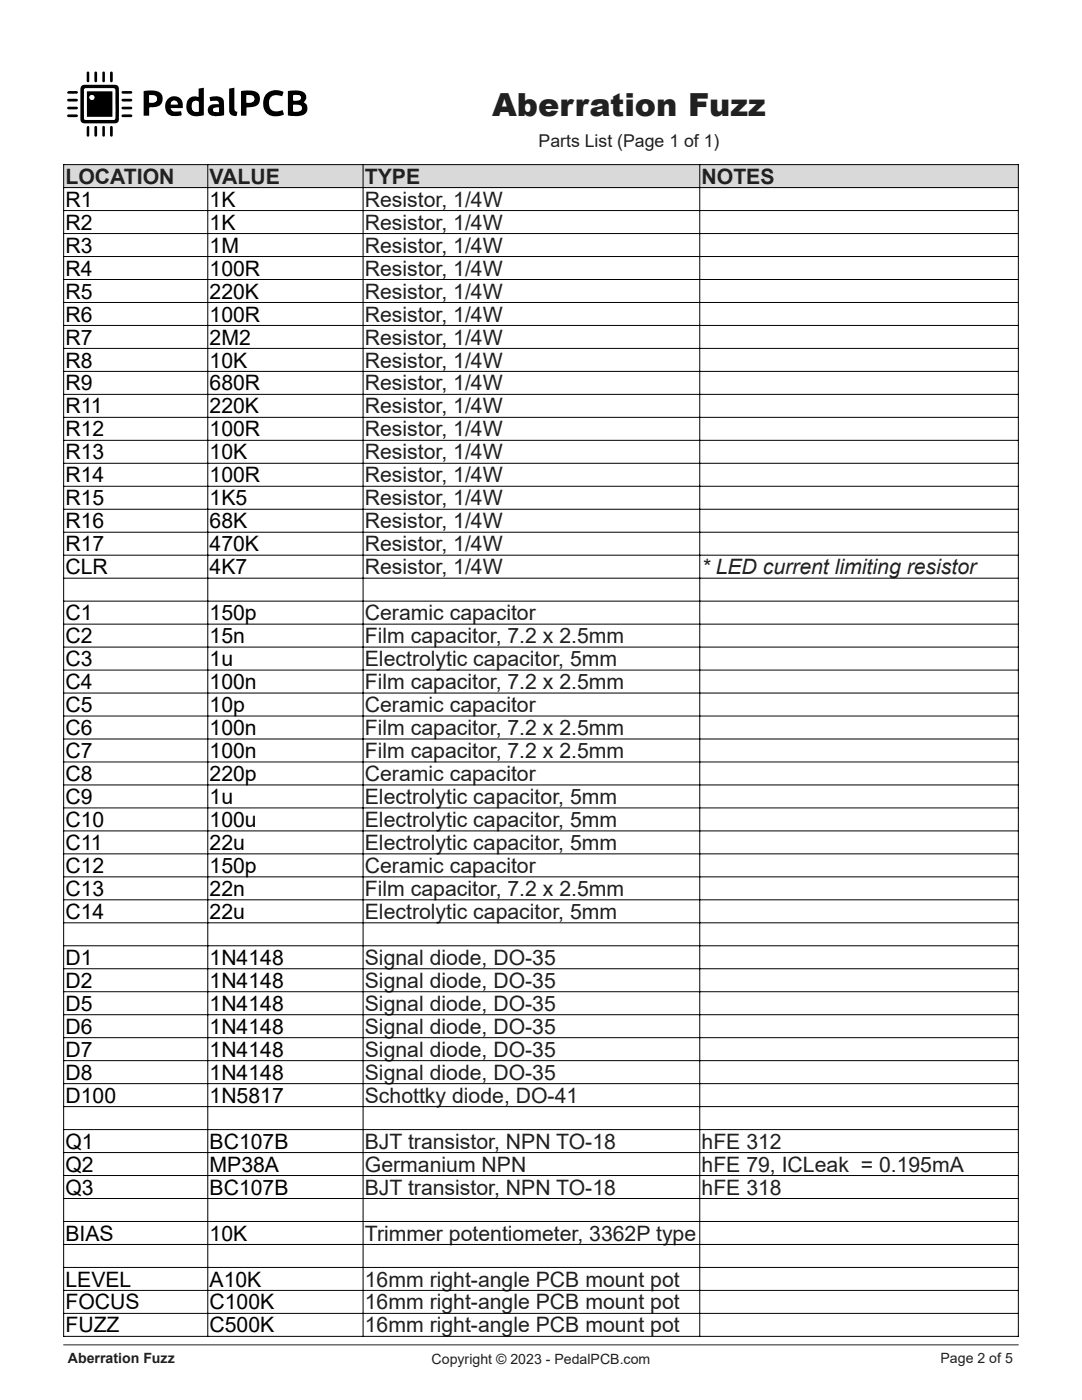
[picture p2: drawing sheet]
<svg xmlns="http://www.w3.org/2000/svg" width="216mm" height="279mm" viewBox="0 0 216 279" stroke-linecap="round" stroke-linejoin="round" font-family="sans-serif">
<path d="M12.7 268.4h190.5" fill="none" stroke="#231f20" stroke-width=".2"/>
<path d="M12.7 12.7v16.4h49.3v-16.4zM16.3 17.1a3.5 3.5 0 0 0-.3 2.2v3a3.4 3.4 0 0 0 .3 2.1 3.5 3.5 0 0 0 2.1 .2h3a3.5 3.5 0 0 0 2.1-.2l.2-.7v-5.4a.99 .99 0 0 0-.9-1.4h-4.4a3.5 3.5 0 0 0-2.1 .2zM57.4 18.2v4.8l1.6 .2a1.84 1.84 0 0 0 2.3-1.7 1.09 1.09 0 0 0-.7-1.1 1.31 1.31 0 0 0 .4-1.5 1.31 1.31 0 0 0-1.4-.8zM39.6 17.7v1.7a1.77 1.77 0 0 0-1.9 .3 1.77 1.77 0 0 0-.5 1.8 1.92 1.92 0 0 0 2.5 1.7l1-.2v-5.5zM28.7 18.2v4.9h1.1v-1.6l.2-.1a1.92 1.92 0 0 0 2.5-1.9 1.67 1.67 0 0 0-1.9-1.4zM48.1 18.2v4.9h1.1v-1.6a4.5 4.5 0 0 0 2.2-.6 1.7 1.7 0 0 0 .3-2 1.7 1.7 0 0 0-1.8-.8zM53.1 18.8a2.66 2.66 0 0 0-.3 3.2 2.66 2.66 0 0 0 3 1.2l.9-.4-.3-.8a1.79 1.79 0 0 1-2.6-.6l-.1-.3a1.58 1.58 0 0 1 .5-1.8 1.58 1.58 0 0 1 1.8-.1h.3l.3-.8a2.76 2.76 0 0 0-3.5 .4zM33.6 19.7a2.03 2.03 0 0 0-.4 2.5 2.03 2.03 0 0 0 2.4 .9l.6-.1-.1-.8-.9 .1a.86 .86 0 0 1-1.1-.7h2.4a1.78 1.78 0 0 0-.7-2.1 1.78 1.78 0 0 0-2.2 .2zM41.8 19.4l.2 .8 .8-.1a.64 .64 0 0 1 .9 .7 1.94 1.94 0 0 0-2.2 .8 1.21 1.21 0 0 0 1.4 1.6l1.8-.2v-2.2a1.44 1.44 0 0 0-2-1.6zM45.7 17.7v3.8a1.19 1.19 0 0 0 .3 1.3 1.19 1.19 0 0 0 1.2 .3l.2-.8a.59 .59 0 0 1-.6-.7v-4.1zM13.4 19.8v.3l.3 .2h1.5l.3-.3-.3-.3zM24.3 19.8v.3l.3 .2h1.5l.3-.3-.3-.3zM13.4 23v.3l.3 .1h1.5l.3-.3-.3-.3zM24.3 22.9v.4l.3 .1h1.5l.3-.3-.3-.3zM18.9 25.2l-.1 1.8 .3 .3 .2-.1 .1-.2v-1.5l-.1-.3zM18.9 14.3l-.1 1.8 .3 .3 .3-.3v-1.5l-.1-.3zM24.3 18.3v.3l.2 .1h1.6l.3-.3-.3-.2zM24.3 21.4v.3l.2 .1h1.6l.3-.3-.3-.2zM22.1 14.3l-.1 1.8 .2 .3 .3-.3v-1.5l-.1-.3zM22.1 25.2l-.1 1.8 .2 .3 .3-.3v-1.6l-.1-.2zM13.4 21.4v.3l.3 .1h1.5l.3-.2-.3-.3zM13.5 18.3l-.1 .3 .3 .1h1.5l.3-.3-.3-.2zM20.5 14.3l-.1 1.8 .3 .3 .2-.3v-1.5l-.1-.3zM17.4 25.2l-.1 1.8 .3 .3 .2-.3v-1.6l-.1-.2zM17.4 14.3l-.1 1.8 .3 .3 .2-.3v-1.5l-.1-.3zM20.5 25.2l-.1 1.8 .3 .3 .2-.3v-1.6l-.1-.2z" fill-rule="evenodd" fill="#fff"/>
<g fill="#000">
<path d="M13.5 18.3l1.7-.1 .3 .2-.3 .3h-1.5l-.3-.1z" fill-rule="evenodd"/>
<path d="M17.4 14.3h.3l.1 .3v1.5l-.2 .3-.3-.3z" fill-rule="evenodd"/>
<path d="M18.9 14.3h.4l.1 .3v1.5l-.3 .3-.3-.3z" fill-rule="evenodd"/>
<path d="M20.5 14.3h.3l.1 .3v1.5l-.2 .3-.3-.3z" fill-rule="evenodd"/>
<path d="M22.1 14.3h.3l.1 .3v1.5l-.3 .3-.2-.3z" fill-rule="evenodd"/>
<path d="M24.3 19.8l1.8-.1 .3 .3-.3 .3h-1.5l-.3-.2z" fill-rule="evenodd"/>
<path d="M24.3 18.3l1.8-.1 .3 .2-.3 .3h-1.6l-.2-.1z" fill-rule="evenodd"/>
<path d="M28.7 18.2l.2-.1a5.1 5.1 0 0 1 3 .4 1.71 1.71 0 0 1 .4 2 1.71 1.71 0 0 1-2 .9l-.5 .1v1.6h-1.1zM29.8 19v1.5a1.44 1.44 0 0 0 1.5-.5 .77 .77 0 0 0-.2-.8 .77 .77 0 0 0-.8-.2z" fill-rule="evenodd"/>
<path d="M39.6 17.7l1.1-.2v5.5a2.72 2.72 0 0 1-3.3-.7 2.21 2.21 0 0 1 1-3l1.2 .1zM38.5 20.3a1.19 1.19 0 0 0 .6 2h.5v-2a.78 .78 0 0 0-1.1 0z" fill-rule="evenodd"/>
<path d="M45.7 17.7l1.1-.2v4.1a.59 .59 0 0 0 .6 .7l-.2 .8a1.19 1.19 0 0 1-1.2-.3 1.19 1.19 0 0 1-.3-1.3z" fill-rule="evenodd"/>
<path d="M48.1 18.2l.2-.1a4.9 4.9 0 0 1 3.2 .5 1.7 1.7 0 0 1 .2 2 1.7 1.7 0 0 1-1.8 .8l-.7 .1v1.6h-1.1zM49.2 19v1.5a1.06 1.06 0 0 0 1.5-1 1.38 1.38 0 0 0-1.5-.5z" fill-rule="evenodd"/>
<path d="M57.4 18.2l1.7-.2a1.65 1.65 0 0 1 2 1.4l-.1 .4-.4 .6a1.41 1.41 0 0 1 .7 1.6 1.41 1.41 0 0 1-1.3 1.1l-1 .1-1.6-.2zM58.5 20.9v1.3l.7 .1a.74 .74 0 0 0 .9-.3 .74 .74 0 0 0 0-.9l-.6-.2zM58.6 19l-.1 .9a1.42 1.42 0 0 0 1.5-.2 .67 .67 0 0 0-.2-.7 .67 .67 0 0 0-.7-.1z" fill-rule="evenodd"/>
<path d="M13.4 21.4l1.8-.1 .3 .3-.3 .2h-1.5l-.3-.1z" fill-rule="evenodd"/>
<path d="M13.4 23l1.8-.2 .3 .3-.3 .3h-1.5l-.3-.1z" fill-rule="evenodd"/>
<path d="M13.4 19.8l1.8-.1 .3 .3-.3 .3h-1.5l-.3-.2z" fill-rule="evenodd"/>
<path d="M17.4 25.2h.3l.1 .2v1.6l-.2 .3-.3-.3z" fill-rule="evenodd"/>
<path d="M18.9 25.2h.4l.1 .3v1.5l-.1 .2-.2 .1-.3-.3z" fill-rule="evenodd"/>
<path d="M20.5 25.2h.3l.1 .2v1.6l-.2 .3-.3-.3z" fill-rule="evenodd"/>
<path d="M22.1 25.2h.3l.1 .2v1.6l-.3 .3-.2-.3z" fill-rule="evenodd"/>
<path d="M16.3 17.1a3.5 3.5 0 0 1 2.1-.2h3a3.6 3.6 0 0 1 2.1 .2l.2 .7v5.4a.99 .99 0 0 1-.9 1.4h-4.4a3.5 3.5 0 0 1-2.1-.2 3.4 3.4 0 0 1-.3-2.1v-3a3.5 3.5 0 0 1 .3-2.2zM16.9 17.7l-.1 .3v5.8l.4 .1h5.6l.2-.3v-5.8l-.4-.2z" fill-rule="evenodd"/>
<path d="M24.3 21.4l1.8-.1 .3 .2-.3 .3h-1.6l-.2-.1z" fill-rule="evenodd"/>
<path d="M24.3 22.9l1.8-.1 .3 .3-.3 .3h-1.5l-.3-.1z" fill-rule="evenodd"/>
<path d="M33.6 19.7a1.78 1.78 0 0 1 2.2-.2 1.78 1.78 0 0 1 .7 2.1h-2.4a1 1 0 0 0 1.4 .7l.6-.1 .1 .7a2.8 2.8 0 0 1-2.8-.3 2.32 2.32 0 0 1 .2-2.9zM34.2 20.3l-.1 .5h1.4a.7 .7 0 0 0-.5-.7 .7 .7 0 0 0-.8 .2z" fill-rule="evenodd"/>
<path d="M41.8 19.4a2.18 2.18 0 0 1 2.8 .6l.1 3a3.7 3.7 0 0 1-2.9-.2 1.24 1.24 0 0 1-.1-1.5 1.24 1.24 0 0 1 1.4-.5h.6a.74 .74 0 0 0-.4-.7 .74 .74 0 0 0-.8 0l-.5 .1zM42.6 21.6l-.1 .1a.41 .41 0 0 0 .3 .6l.9 .1v-.9z" fill-rule="evenodd"/>
<path d="M53.1 18.8a2.76 2.76 0 0 1 3.5-.4l-.3 .8h-.3a1.67 1.67 0 0 0-2.3 .7 1.67 1.67 0 0 0 .9 2.3h.7l1.1-.2 .3 .8a2.7 2.7 0 0 1-4.1-1.5v-1.3z" fill-rule="evenodd"/>
</g>
<g fill="#fff">
<path d="M16.9 17.7l5.7-.1 .4 .2v5.8l-.2 .3h-5.6l-.4-.1v-5.8zM17.3 18.2v5.1h5.1v-5.1z" fill-rule="evenodd"/>
<path d="M58.5 20.9h.7a.74 .74 0 0 1 .8 .2 .74 .74 0 0 1 .1 .9l-.5 .2h-1.1z" fill-rule="evenodd"/>
<path d="M58.6 19l.5-.1a.64 .64 0 0 1 .7 .2 .64 .64 0 0 1 .1 .8l-1.4 .1z" fill-rule="evenodd"/>
<path d="M38.5 20.3a.72 .72 0 0 1 1.1 .1v1.9a1.03 1.03 0 0 1-1.1-.2 1.03 1.03 0 0 1-.2-1.1z" fill-rule="evenodd"/>
<path d="M29.8 19h.5a.78 .78 0 0 1 1 .8 .78 .78 0 0 1-1.1 .7h-.4z" fill-rule="evenodd"/>
<path d="M49.2 19h.5a.79 .79 0 0 1 1 .8 .79 .79 0 0 1-1 .7h-.5z" fill-rule="evenodd"/>
<path d="M34.2 20.3a.7 .7 0 0 1 .8-.2 .7 .7 0 0 1 .5 .7h-1.4z" fill-rule="evenodd"/>
<path d="M42.6 21.6l1.1-.1v.9l-.9-.1a.42 .42 0 0 1-.3-.3 .42 .42 0 0 1 .1-.4z" fill-rule="evenodd"/>
</g>
<path d="M17.3 18.2v5.1h5.1v-5.1zM17.9 19.4a.49 .49 0 0 0 .9 0 .49 .49 0 0 0-.9 0z" fill-rule="evenodd" fill="#000"/>
<circle cx="18.3" cy="19.4" r=".49" fill="#fff"/>
<path d="M12.7 32.9h190.5v4.5h-190.5z" fill-rule="evenodd" fill="#d9d9d9"/>
<path d="M139.6 120v59.6h63.6v-59.6zM139.6 184.2v13.7h63.6v-13.7zM139.6 252.9v13.8h63.6v-13.8z" fill-rule="evenodd" fill="#fff"/>
<g fill="none" stroke="#000" stroke-width=".2">
<path d="M12.7 32.8v234M12.7 32.9h190.5M12.7 37.4h190.5M41.5 32.9v233.8M72.4 32.9v233.8M139.6 32.9v233.8M203.2 32.8v234M12.7 42h190.5M12.7 46.6h190.5M12.7 51.2h190.5M12.7 55.8h190.5M12.7 60.4h190.5"/>
<path d="M12.7 64.9h190.5M12.7 69.5h190.5M12.7 74.1h190.5M12.7 78.7h190.5M12.7 83.3h190.5M12.7 87.9h190.5M12.7 92.5h190.5M12.7 97h190.5M12.7 101.6h190.5M12.7 106.2h190.5M12.7 110.8h190.5M12.7 115.4h190.5"/>
<path d="M12.7 120h190.5M12.7 124.6h190.5M12.7 129.1h190.5M12.7 133.7h190.5M12.7 138.3h190.5M12.7 142.9h190.5M12.7 147.5h190.5M12.7 152.1h190.5M12.7 156.7h190.5M12.7 161.2h190.5M12.7 165.8h190.5M12.7 170.4h190.5"/>
<path d="M12.7 175h190.5M12.7 179.6h190.5M12.7 184.2h190.5M12.7 188.8h190.5M12.7 193.3h190.5M12.7 197.9h190.5M12.7 202.5h190.5M12.7 207.1h190.5M12.7 211.7h190.5M12.7 216.3h190.5M12.7 220.8h190.5M12.7 225.4h190.5"/>
<path d="M12.7 230h190.5M12.7 234.6h190.5M12.7 239.2h190.5M12.7 243.8h190.5M12.7 248.4h190.5M12.7 252.9h190.5M12.7 257.5h190.5M12.7 262.1h190.5M12.7 266.7h190.5"/>
</g>
<text font-size="6.3" fill="#231f20" x="98.2" y="23.1">Aberration Fuzz</text>
<g font-size="4.2" fill="#231f20">
<text x="13.1" y="36.7">LOCATION</text>
<text x="41.8" y="36.7">VALUE</text>
<text x="72.8" y="36.7">TYPE</text>
<text x="72.8" y="41.2">Resistor, 1/4W</text>
<text x="140" y="36.7">NOTES</text>
<text x="72.8" y="45.8">Resistor, 1/4W</text>
<text x="72.8" y="50.4">Resistor, 1/4W</text>
<text x="72.8" y="55">Resistor, 1/4W</text>
<text x="72.8" y="59.6">Resistor, 1/4W</text>
<text x="72.8" y="64.2">Resistor, 1/4W</text>
<text x="72.8" y="68.8">Resistor, 1/4W</text>
<text x="72.8" y="73.3">Resistor, 1/4W</text>
<text x="72.8" y="77.9">Resistor, 1/4W</text>
<text x="72.8" y="82.5">Resistor, 1/4W</text>
<text x="72.8" y="87.1">Resistor, 1/4W</text>
<text x="72.8" y="91.7">Resistor, 1/4W</text>
<text x="72.8" y="96.3">Resistor, 1/4W</text>
<text x="72.8" y="100.9">Resistor, 1/4W</text>
<text x="72.8" y="105.4">Resistor, 1/4W</text>
<text x="72.8" y="110">Resistor, 1/4W</text>
<text x="72.8" y="114.6">Resistor, 1/4W</text>
<text x="140" y="114.6">* LED current limiting resistor</text>
<text x="72.8" y="123.8">Ceramic capacitor</text>
<text x="72.8" y="128.4">Film capacitor, 7.2 x 2.5mm</text>
<text x="72.8" y="133">Electrolytic capacitor, 5mm</text>
<text x="72.8" y="137.5">Film capacitor, 7.2 x 2.5mm</text>
<text x="72.8" y="142.1">Ceramic capacitor</text>
<text x="72.8" y="146.7">Film capacitor, 7.2 x 2.5mm</text>
<text x="72.8" y="151.3">Film capacitor, 7.2 x 2.5mm</text>
<text x="72.8" y="155.9">Ceramic capacitor</text>
<text x="72.8" y="160.5">Electrolytic capacitor, 5mm</text>
<text x="72.8" y="165">Electrolytic capacitor, 5mm</text>
<text x="72.8" y="169.6">Electrolytic capacitor, 5mm</text>
<text x="72.8" y="174.2">Ceramic capacitor</text>
<text x="72.8" y="178.8">Film capacitor, 7.2 x 2.5mm</text>
<text x="72.8" y="183.4">Electrolytic capacitor, 5mm</text>
<text x="72.8" y="192.6">Signal diode, DO-35</text>
<text x="72.8" y="197.1">Signal diode, DO-35</text>
<text x="72.8" y="201.7">Signal diode, DO-35</text>
<text x="72.8" y="206.3">Signal diode, DO-35</text>
<text x="72.8" y="210.9">Signal diode, DO-35</text>
<text x="72.8" y="215.5">Signal diode, DO-35</text>
<text x="72.8" y="220.1">Schottky diode, DO-41</text>
<text x="72.8" y="229.2">BJT transistor, NPN TO-18</text>
<text x="72.8" y="233.8">Germanium NPN</text>
<text x="140" y="229.2">hFE 312</text>
<text x="140" y="233.8">hFE 79, ICLeak = 0.195mA</text>
<text x="72.8" y="238.4">BJT transistor, NPN TO-18</text>
<text x="140" y="238.4">hFE 318</text>
<text x="72.8" y="247.6">Trimmer potentiometer, 3362P type</text>
<text x="72.8" y="256.8">16mm right-angle PCB mount pot</text>
<text x="72.8" y="261.3">16mm right-angle PCB mount pot</text>
<text x="72.8" y="265.9">16mm right-angle PCB mount pot</text>
</g>
<g font-size="4.2">
<text x="13.1" y="41.2">R1</text>
<text x="41.8" y="41.2">1K</text>
<text x="13.1" y="45.8">R2</text>
<text x="41.8" y="45.8">1K</text>
<text x="13.1" y="50.4">R3</text>
<text x="41.8" y="50.4">1M</text>
<text x="13.1" y="55">R4</text>
<text x="13.1" y="59.6">R5</text>
<text x="41.8" y="55">100R</text>
<text x="41.8" y="59.6">220K</text>
<text x="13.1" y="64.2">R6</text>
<text x="41.8" y="64.2">100R</text>
<text x="13.1" y="68.8">R7</text>
<text x="41.8" y="68.8">2M2</text>
<text x="13.1" y="73.3">R8</text>
<text x="13.1" y="77.9">R9</text>
<text x="41.8" y="73.3">10K</text>
<text x="41.8" y="77.9">680R</text>
<text x="13.1" y="82.5">R11</text>
<text x="41.8" y="82.5">220K</text>
<text x="13.1" y="87.1">R12</text>
<text x="41.8" y="87.1">100R</text>
<text x="13.1" y="91.7">R13</text>
<text x="41.8" y="91.7">10K</text>
<text x="13.1" y="96.3">R14</text>
<text x="13.1" y="100.9">R15</text>
<text x="41.8" y="96.3">100R</text>
<text x="41.8" y="100.9">1K5</text>
<text x="13.1" y="105.4">R16</text>
<text x="41.8" y="105.4">68K</text>
<text x="13.1" y="110">R17</text>
<text x="41.8" y="110">470K</text>
<text x="13.1" y="114.6">CLR</text>
<text x="41.8" y="114.6">4K7</text>
<text x="13.1" y="123.8">C1</text>
<text x="41.8" y="123.8">150p</text>
<text x="13.1" y="128.4">C2</text>
<text x="41.8" y="128.4">15n</text>
<text x="13.1" y="133">C3</text>
<text x="13.1" y="137.5">C4</text>
<text x="41.8" y="133">1u</text>
<text x="41.8" y="137.5">100n</text>
<text x="13.1" y="142.1">C5</text>
<text x="41.8" y="142.1">10p</text>
<text x="13.1" y="146.7">C6</text>
<text x="41.8" y="146.7">100n</text>
<text x="13.1" y="151.3">C7</text>
<text x="13.1" y="155.9">C8</text>
<text x="41.8" y="151.3">100n</text>
<text x="41.8" y="155.9">220p</text>
<text x="13.1" y="160.5">C9</text>
<text x="41.8" y="160.5">1u</text>
<text x="13.1" y="165">C10</text>
<text x="41.8" y="165">100u</text>
<text x="13.1" y="169.6">C11</text>
<text x="41.8" y="169.6">22u</text>
<text x="13.1" y="174.2">C12</text>
<text x="13.1" y="178.8">C13</text>
<text x="41.8" y="174.2">150p</text>
<text x="41.8" y="178.8">22n</text>
<text x="13.1" y="183.4">C14</text>
<text x="41.8" y="183.4">22u</text>
<text x="13.1" y="192.6">D1</text>
<text x="13.1" y="197.1">D2</text>
<text x="41.8" y="192.6">1N4148</text>
<text x="41.8" y="197.1">1N4148</text>
<text x="13.1" y="201.7">D5</text>
<text x="41.8" y="201.7">1N4148</text>
<text x="13.1" y="206.3">D6</text>
<text x="41.8" y="206.3">1N4148</text>
<text x="13.1" y="210.9">D7</text>
<text x="13.1" y="215.5">D8</text>
<text x="41.8" y="210.9">1N4148</text>
<text x="41.8" y="215.5">1N4148</text>
<text x="13.1" y="220.1">D100</text>
<text x="41.8" y="220.1">1N5817</text>
<text x="13.1" y="229.2">Q1</text>
<text x="13.1" y="233.8">Q2</text>
<text x="41.8" y="229.2">BC107B</text>
<text x="41.8" y="233.8">MP38A</text>
<text x="13.1" y="238.4">Q3</text>
<text x="41.8" y="238.4">BC107B</text>
<text x="13.1" y="247.6">BIAS</text>
<text x="41.8" y="247.6">10K</text>
<text x="13.1" y="256.8">LEVEL</text>
<text x="41.8" y="256.8">A10K</text>
<text x="13.1" y="261.3">FOCUS</text>
<text x="41.8" y="261.3">C100K</text>
<text x="13.1" y="265.9">FUZZ</text>
<text x="41.8" y="265.9">C500K</text>
</g>
<text font-size="3.5" fill="#231f20" x="107.5" y="29.3">Parts List (Page 1 of 1)</text>
<g font-size="2.8" fill="#231f20">
<text x="13.5" y="272">Aberration Fuzz</text>
<text x="86.1" y="272.2">Copyright © 2023 - PedalPCB.com</text>
<text x="187.7" y="272">Page 2 of 5</text>
</g>
</svg>
